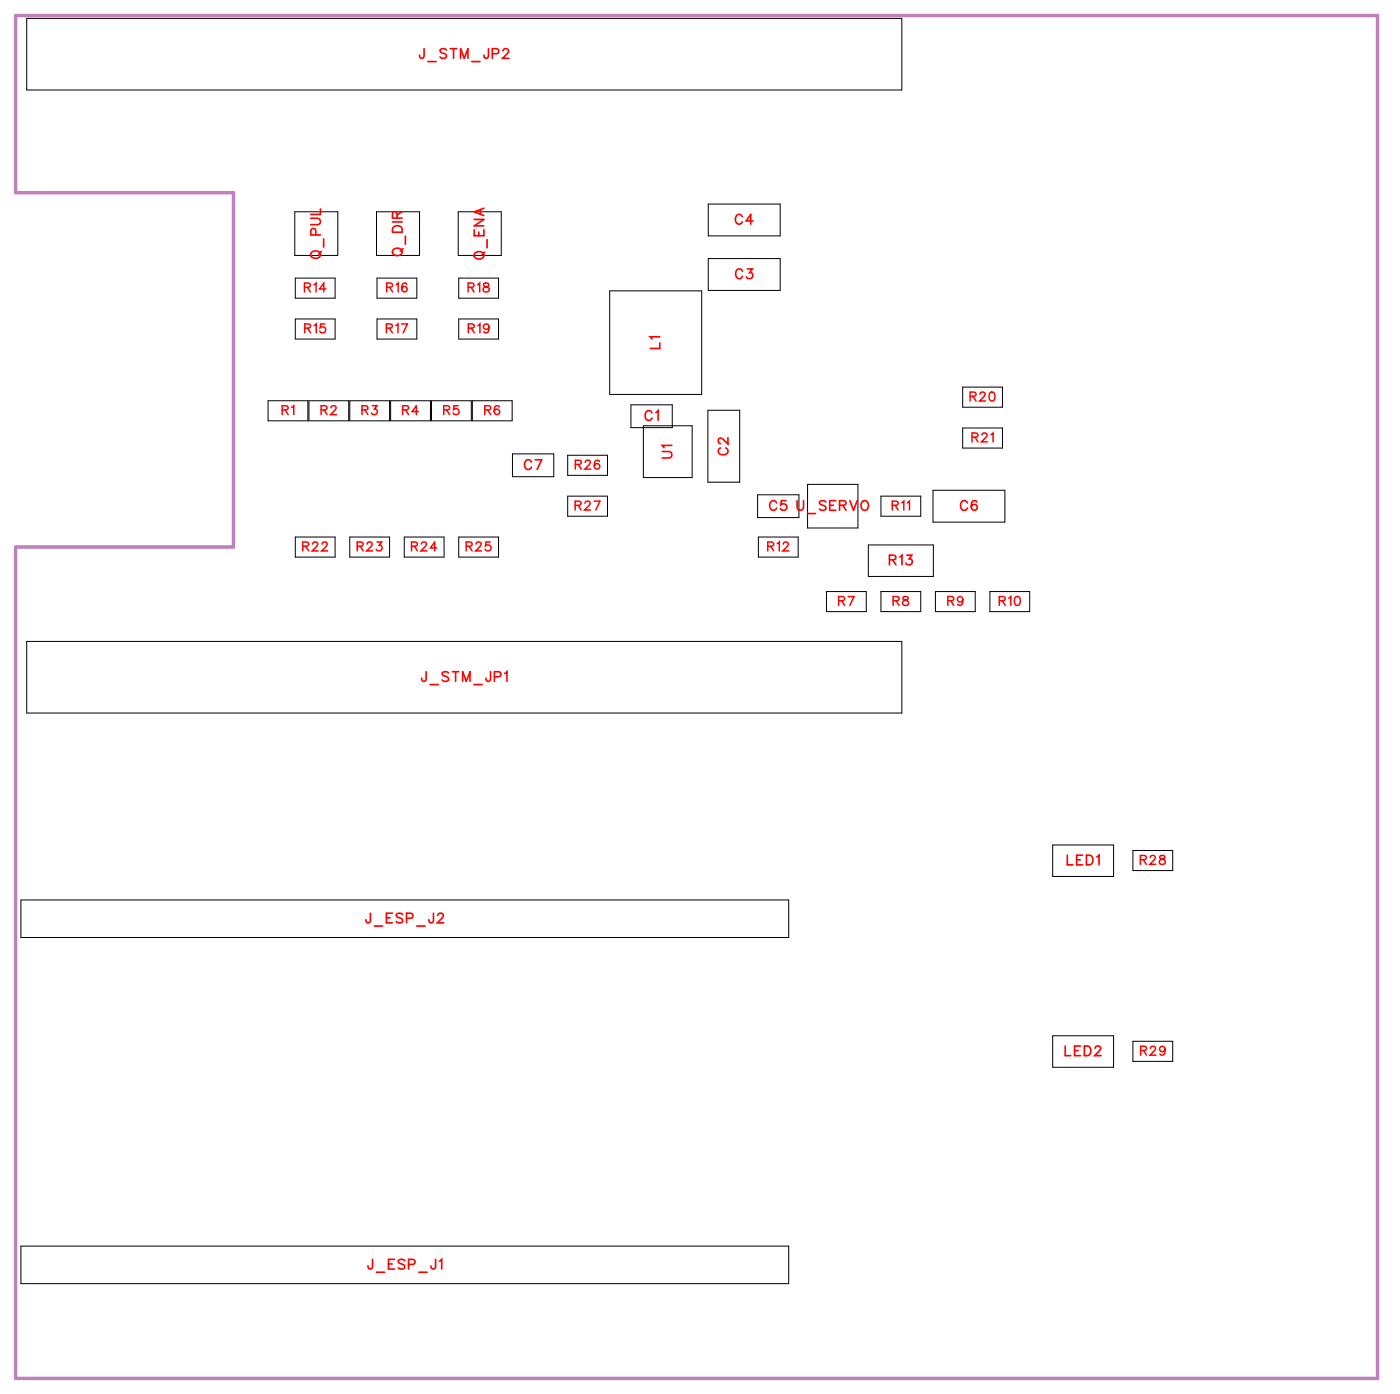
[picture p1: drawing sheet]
<svg xmlns="http://www.w3.org/2000/svg" width="103mm" height="102mm" viewBox="0 0 103 102" stroke-linecap="round" stroke-linejoin="round" font-family="sans-serif">
<path d="M1.1 1.1h100v100h-100v-61h16v-26h-16z" fill="none" stroke="#bf80bf" stroke-width=".25"/>
<g fill="none" stroke="#000" stroke-width=".07">
<path d="M2 1.3h64.2v5.3h-64.2zM21.6 15.5h3.2v3.2h-3.2zM27.6 15.5h3.2v3.2h-3.2zM33.6 15.5h3.2v3.2h-3.2zM52 15h5.3v2.3h-5.3zM52 19h5.3v2.3h-5.3zM19.7 29.4h2.9v1.5h-2.9zM21.7 39.4h2.9v1.5h-2.9zM21.7 20.4h2.9v1.5h-2.9zM21.7 23.4h2.9v1.5h-2.9zM22.7 29.4h2.9v1.5h-2.9zM25.7 39.4h2.9v1.5h-2.9z"/>
<path d="M25.7 29.4h2.9v1.5h-2.9zM27.7 20.4h2.9v1.5h-2.9zM27.7 23.4h2.9v1.5h-2.9zM28.7 29.4h2.9v1.5h-2.9zM29.7 39.4h2.9v1.5h-2.9zM31.7 29.4h2.9v1.5h-2.9zM33.7 39.4h2.9v1.5h-2.9zM33.7 20.4h2.9v1.5h-2.9zM33.7 23.4h2.9v1.5h-2.9zM34.7 29.4h2.9v1.5h-2.9zM37.6 33.3h3.1v1.7h-3.1zM41.7 36.4h2.9v1.5h-2.9z"/>
<path d="M41.7 33.4h2.9v1.5h-2.9zM44.8 21.3h6.7v7.6h-6.7zM46.3 29.7h3.1v1.7h-3.1zM47.2 31.2h3.6v3.8h-3.6zM52 30.1h2.3v5.3h-2.3zM55.6 36.3h3.1v1.7h-3.1zM55.7 39.4h2.9v1.5h-2.9zM59.3 35.5h3.7v3.2h-3.7zM63.8 40h4.7v2.3h-4.7zM64.7 36.4h2.9v1.5h-2.9zM68.5 36h5.3v2.3h-5.3zM70.7 28.4h2.9v1.5h-2.9z"/>
<path d="M70.7 31.4h2.9v1.5h-2.9zM2 47.1h64.2v5.2h-64.2zM60.7 43.4h2.9v1.5h-2.9zM64.7 43.4h2.9v1.5h-2.9zM68.7 43.4h2.9v1.5h-2.9zM72.7 43.4h2.9v1.5h-2.9zM1.5 66h56.4v2.8h-56.4zM77.3 62h4.5v2.3h-4.5zM77.3 76h4.5v2.3h-4.5zM83.2 62.4h2.9v1.5h-2.9zM83.2 76.4h2.9v1.5h-2.9zM1.5 91.4h56.4v2.8h-56.4z"/>
</g>
<g fill="none" stroke="#f00" stroke-width=".12">
<path d="M22.8 16h.5l.2 .2-.1 .3h-.6M22.9 18.5a.35 .35 0 0 1 .4-.1 .35 .35 0 0 1 .2 .4 .33 .33 0 0 1-.5 .1 .33 .33 0 0 1-.1-.4zM23.2 17.2v-.4h-.3l-.1 .4h.7M23.5 15.3v.4h-.7M23.6 18.4l-.2 .2M23.8 17.5v.6M28.8 16.3h.7M28.9 16.7a.39 .39 0 0 1 .6 .1v.2h-.7zM28.9 18.3a.35 .35 0 0 1 .4-.1 .35 .35 0 0 1 .2 .4 .33 .33 0 0 1-.5 .1 .33 .33 0 0 1-.1-.4zM29.2 16l-.1-.4h-.2l-.1 .4h.7M29.5 15.5l-.3 .3M29.6 18.2l-.2 .2"/>
<path d="M29.8 17.3v.6M31.1 3.6v.6h-.2l-.1-.2M31.4 4.5h.6M32.8 3.7l-.2-.1-.3 .1 .1 .1 .4 .3v.1l-.2 .1-.3-.1M33.1 3.6h.4M33.3 3.6v.7M33.8 4.3v-.7l.3 .7 .3-.7v.7M34.6 4.5h.6M34.8 16.9v.4h.7v-.4M34.8 16.1h.7l-.7 .5h.7M34.9 18.5a.35 .35 0 0 1 .4 0 .35 .35 0 0 1 .2 .4 .33 .33 0 0 1-.5 .1 .33 .33 0 0 1-.1-.5zM35.2 17v.3"/>
<path d="M35.3 15.4v.3M35.5 15.3l-.7 .2 .7 .3M35.6 18.5l-.2 .2M35.8 17.6v.6M35.9 3.6l-.1 .6h-.2l-.1-.2M36.1 3.9h.5v-.3h-.5v.7M36.9 3.7l.2-.1h.1l.1 .1-.1 .2-.3 .4h.5M54.5 15.9a.26 .26 0 0 0-.3-.2 .26 .26 0 0 0-.2 .3v.2a.26 .26 0 0 0 .2 .2 .26 .26 0 0 0 .3-.1M54.5 19.9a.26 .26 0 0 0-.3-.2 .26 .26 0 0 0-.2 .3v.2a.26 .26 0 0 0 .2 .2 .26 .26 0 0 0 .3-.1M54.9 19.7h.3l-.2 .3a.24 .24 0 0 1 .2 .4 .24 .24 0 0 1-.4-.1M55.3 16.2h-.5l.3-.5v.7M39 33.9a.26 .26 0 0 0-.3-.2 .26 .26 0 0 0-.2 .3v.2a.26 .26 0 0 0 .2 .2 .26 .26 0 0 0 .3-.1"/>
<path d="M39.3 33.7h.5l-.4 .7M47.9 30.3a.26 .26 0 0 0-.3-.2 .26 .26 0 0 0-.2 .3v.2a.26 .26 0 0 0 .2 .2 .26 .26 0 0 0 .3-.1M48.2 30.3l.1-.2v.7M48.4 24.7h-.7l.2 .2M48.4 25.2v.4h-.7M48.6 33.1h.5l.2 .2-.1 .3h-.6M49.3 32.7h-.7l.2 .1M52.9 32.9a.26 .26 0 0 0-.2 .3 .26 .26 0 0 0 .3 .2h.2a.26 .26 0 0 0 .2-.2 .26 .26 0 0 0-.1-.3M53.4 32.1v.5l-.3-.4-.2-.1-.2 .2v.1l.2 .2M57 36.9a.26 .26 0 0 0-.3-.2 .26 .26 0 0 0-.2 .3v.2a.26 .26 0 0 0 .2 .2 .26 .26 0 0 0 .3-.1M57.7 36.7h-.3l-.1 .3a.25 .25 0 0 1 .4 0 .25 .25 0 0 1 0 .4 .25 .25 0 0 1-.4-.1M58.5 36.7v.5l.2 .2 .3-.1v-.6"/>
<path d="M59.3 37.7h.6M60.6 36.8l-.1-.1-.3 .1v.2l.4 .2v.1l-.1 .1-.3-.1M60.9 37.1h.3M61.4 36.7h-.5v.7h.5M61.6 37.1l.4-.1 .1-.2-.5-.1v.7M61.9 37.1l.2 .3M62.4 36.7l.3 .7 .2-.7M63.3 36.8h.1a.33 .33 0 0 1 .4 .3 .33 .33 0 0 1-.4 .3l-.2-.2zM71 36.9a.26 .26 0 0 0-.3-.2 .26 .26 0 0 0-.2 .3v.2a.26 .26 0 0 0 .2 .2 .26 .26 0 0 0 .3-.1M71.7 36.8a.35 .35 0 0 0-.4 .2 .35 .35 0 0 0 .2 .4 .22 .22 0 0 0 .3-.2 .22 .22 0 0 0-.2-.2 .22 .22 0 0 0-.3 .2M31.3 49.3v.6l-.3 .1v-.2M31.6 50.2h.6"/>
<path d="M32.9 49.4l-.1-.1-.3 .1v.2l.4 .2v.1l-.1 .1-.3-.1M33.2 49.3h.5M33.5 49.3v.7M34 50v-.7l.2 .7 .3-.7v.7M34.8 50.2h.6M36 49.3v.6l-.2 .1-.1-.2M36.3 49.7l.4-.1v-.2l-.4-.1v.7M37.1 49.4l.1-.1v.7M65.3 41.1l.4-.1 .1-.1-.2-.2h-.3v.7M65.5 41.1l.3 .3M66.1 40.9l.1-.2v.7M66.6 40.7h.3l-.2 .3a.24 .24 0 0 1 .2 .4 .24 .24 0 0 1-.4-.1"/>
<path d="M27.2 67v.6l-.3 .1v-.2M27.5 68h.6M28.4 67.3h.2M28.8 67h-.4v.7h.4M29.6 67.1l-.2-.1-.3 .1 .1 .2 .4 .2v.1l-.2 .1-.3-.1M29.8 67.4l.5-.1v-.2l-.5-.1v.7M30.6 68h.6M31.8 67v.6l-.2 .1-.1-.2M32.1 67.2l.2-.2h.1l.1 .1-.1 .3-.3 .3h.5M78.2 76.7v.8h.4M78.4 62.7v.8h.4M78.9 77.1h.3"/>
<path d="M79 63.1h.3M79.3 76.7h-.4v.8h.4M79.5 62.7h-.5v.8h.5M79.6 76.7h.3a.38 .38 0 0 1 .2 .4 .38 .38 0 0 1-.2 .4h-.3zM79.8 62.7h.2a.38 .38 0 0 1 .3 .4 .38 .38 0 0 1-.3 .4h-.2zM80.4 76.9l.1-.2h.2l.1 .2-.1 .2-.3 .4h.4M80.5 62.9l.2-.2v.8M27.4 92.4l-.1 .6-.2 .1-.1-.2M27.6 93.4h.6M28.5 92.7h.3M29 92.4h-.5v.7h.5M29.7 92.5l-.2-.1-.3 .1 .1 .2 .4 .2v.1l-.2 .1-.3-.1"/>
<path d="M30 92.8l.4-.1v-.2l-.4-.1v.7M30.8 93.4h.6M32 92.4l-.1 .6-.2 .1-.1-.2M32.3 92.5l.1-.1v.7"/>
</g>
<g fill="none" stroke="#f00" stroke-width=".11">
<path d="M20.7 30.1l.4-.1v-.2h-.4v.6M20.9 30.1l.3 .3M21.4 29.9l.2-.1v.6M22.4 21.1l.3-.1 .1-.2h-.4v.6M22.4 24.1l.3-.1 .1-.2h-.4v.6M22.6 21.1l.2 .3M22.6 24.1l.2 .3M23 39.9l.1-.1 .2 .1-.4 .5h.5M23 20.9l.2-.1v.6M23.1 23.9l.1-.1v.6M23.6 30.1l.4-.1v-.2h-.4v.6M23.6 39.9l.2-.1 .2 .1-.4 .5h.5"/>
<path d="M23.8 30.1l.2 .3M23.9 23.8h-.4v.2a.23 .23 0 0 1 .4 0 .23 .23 0 0 1-.1 .4 .23 .23 0 0 1-.3-.1M23.9 21.2h-.4l.3-.4v.6M24.3 29.9l.1-.1 .3 .1-.4 .5h.4M26.6 30.1l.4-.1v-.2h-.4v.6M26.8 30.1l.2 .3M27 39.9l.1-.1 .2 .1-.4 .5h.5M27.3 29.8h.4l-.2 .2a.22 .22 0 0 1 .2 .4 .22 .22 0 0 1-.4-.1M27.7 39.8h.3l-.2 .2a.22 .22 0 0 1 .2 .4 .22 .22 0 0 1-.4-.1M28.4 24.1l.3-.1 .1-.2h-.4v.6M28.4 21.1l.4-.1v-.2h-.4v.6M28.6 24.1l.2 .3"/>
<path d="M28.6 21.1l.2 .3M29.1 23.9l.1-.1v.6M29.1 20.9l.1-.1v.6M29.5 23.8h.4l-.3 .6M29.6 30.1l.3-.1 .1-.2h-.4v.6M29.8 30.1l.2 .3M29.9 20.9l-.1-.1a.32 .32 0 0 0-.3 .2 .32 .32 0 0 0 .2 .4 .2 .2 0 0 0 .2-.2 .2 .2 0 0 0-.2-.2 .2 .2 0 0 0-.2 .2M30.7 30.2h-.4l.3-.4v.6M30.9 39.9l.2-.1 .2 .1-.4 .5h.4M32.6 30.1l.4-.1v-.2h-.4v.6M32.8 30.1l.2 .3M33.6 29.8h-.3v.2a.23 .23 0 0 1 .4 0 .23 .23 0 0 1-.1 .4 .23 .23 0 0 1-.3-.1"/>
<path d="M34.4 21.1l.3-.1 .1-.2h-.4v.6M34.4 24.1l.4-.1v-.2h-.4v.6M34.6 21.1l.2 .3M34.6 24.1l.2 .3M35 39.9l.1-.1 .2 .1-.4 .5h.5M35.1 20.9l.1-.1v.6M35.1 23.9l.1-.1v.6M35.5 20.8v.2l.4 .2a.22 .22 0 0 1-.2 .2 .22 .22 0 0 1-.2-.2l.4-.3v-.1zM35.6 30.1l.4-.1v-.2h-.4v.6M35.8 30.1l.2 .3M35.9 24a.2 .2 0 0 1-.3 .2 .21 .21 0 0 1-.1-.4 .21 .21 0 0 1 .4 .1v.1a.31 .31 0 0 1-.3 .4l-.1-.1M36 39.8h-.3l-.1 .2a.23 .23 0 0 1 .4 0 .23 .23 0 0 1 0 .4 .23 .23 0 0 1-.4-.1"/>
<path d="M36.7 29.9l-.1-.1a.32 .32 0 0 0-.4 .2 .32 .32 0 0 0 .3 .4 .2 .2 0 0 0 .2-.2 .2 .2 0 0 0-.2-.2 .2 .2 0 0 0-.2 .2M42.2 37.1l.4-.1v-.2h-.4v.6M42.2 34.1l.4-.1 .1-.2h-.5v.6M42.4 37.1l.3 .3M42.5 34.1l.2 .3M43 36.9l.1-.1 .2 .1-.4 .5h.5M43 33.9l.1-.1 .2 .1-.4 .5h.5M43.6 36.8h.5l-.4 .6M44 33.9v-.1a.32 .32 0 0 0-.4 .2 .32 .32 0 0 0 .2 .4 .2 .2 0 0 0 .2-.2 .2 .2 0 0 0-.1-.2 .2 .2 0 0 0-.3 .2M57.1 39.9l.1-.1v.6M57.5 39.9l.1-.1 .3 .1-.4 .5h.4M65.5 37.1l.4-.1v-.2h-.4v.6"/>
<path d="M65.7 37.1l.2 .3M66.2 36.9l.2-.1v.6M66.6 36.9l.2-.1v.6M71.2 29.1l.4-.1v-.2h-.4v.6M71.4 32.1l.3-.1 .1-.2h-.4v.6M71.4 29.1l.3 .3M71.6 32.1l.2 .3M72 28.9l.1-.1 .2 .1-.4 .5h.5M72.1 31.9l.1-.1 .3 .1-.4 .5h.4M72.7 28.8a.32 .32 0 0 1 .4 .2 .32 .32 0 0 1-.2 .4l-.3-.1v-.3zM72.8 31.9l.1-.1v.6M22.2 40.1l.4-.1v-.2h-.4v.6"/>
<path d="M22.4 40.1l.3 .3M26.2 40.1l.4-.1v-.2h-.4v.6M26.4 40.1l.3 .3M30.2 40.1l.4-.1v-.2h-.4v.6M30.4 40.1l.2 .3M32.1 40.2h-.5l.3-.4v.6M34.2 40.1l.4-.1v-.2h-.4v.6M34.4 40.1l.3 .3M56.4 40.1l.3-.1 .1-.2h-.4v.6M56.6 40.1l.2 .3M61.6 44.1l.4-.1v-.2h-.4v.6M61.8 44.1l.2 .3"/>
<path d="M62.3 43.8h.4l-.3 .6M65.6 44.1l.4-.1v-.2h-.4v.6M65.8 44.1l.2 .3M66.3 43.8v.2l.4 .2a.22 .22 0 0 1-.2 .2 .22 .22 0 0 1-.2-.2l.4-.3-.1-.1zM69.6 44.1l.4-.1v-.2h-.4v.6M69.8 44.1l.2 .3M70.7 44a.2 .2 0 0 1-.3 .2 .21 .21 0 0 1-.1-.4 .21 .21 0 0 1 .4 .1v.1a.31 .31 0 0 1-.3 .4l-.1-.1M73.4 44.1l.3-.1 .1-.2h-.4v.6M73.6 44.1l.2 .3M74.1 43.9l.1-.1v.6M74.6 43.8a.32 .32 0 0 1 .4 .2 .32 .32 0 0 1-.3 .4l-.2-.1v-.3zM83.7 63.1l.4-.1v-.2h-.4v.6"/>
<path d="M83.7 77.1l.4-.1 .1-.2h-.5v.6M83.9 63.1l.3 .3M84 77.1l.2 .3M84.5 62.9l.1-.1 .2 .1-.4 .5h.5M84.5 76.9l.1-.1 .2 .1-.4 .5h.5M85.2 62.8v.2l.3 .1 .1 .1a.22 .22 0 0 1-.3 .2 .22 .22 0 0 1-.2-.2l.4-.3v-.1zM85.5 77a.2 .2 0 0 1-.2 .2 .21 .21 0 0 1-.1-.4 .2 .2 0 0 1 .3 .1v.1a.31 .31 0 0 1-.2 .4l-.1-.1"/>
</g>
<g font-size="1.2" fill="#fff">
<text x="30.7" y="4.6">J_STM_JP2</text>
<text x="53.9" y="16.7">C4</text>
<text x="23.8" y="19" transform="rotate(-90 23.8 19)">Q_PUL</text>
<text x="29.8" y="18.8" transform="rotate(-90 29.8 18.8)">Q_DIR</text>
<text x="35.8" y="19.1" transform="rotate(-90 35.8 19.1)">Q_ENA</text>
<text x="54" y="20.7">C3</text>
<text x="48.7" y="25.6" transform="rotate(-90 48.7 25.6)">L1</text>
<text x="38.5" y="34.7">C7</text>
<text x="47.3" y="31.1">C1</text>
<text x="49.6" y="33.7" transform="rotate(-90 49.6 33.7)">U1</text>
<text x="53.7" y="33.4" transform="rotate(-90 53.7 33.4)">C2</text>
<text x="56.5" y="37.7">C5 U_SERVO</text>
<text x="65.2" y="41.7">R13</text>
<text x="70.5" y="37.7">C6</text>
<text x="30.9" y="50.3">J_STM_JP1</text>
<text x="78.3" y="63.8">LED1</text>
<text x="26.8" y="68">J_ESP_J2</text>
<text x="78.2" y="77.8">LED2</text>
<text x="27" y="93.4">J_ESP_J1</text>
</g>
<g font-size="1.1" fill="#fff">
<text x="22.3" y="21.7">R14</text>
<text x="28.3" y="21.7">R16</text>
<text x="34.3" y="21.7">R18</text>
<text x="22.3" y="24.7">R15</text>
<text x="28.3" y="24.7">R17</text>
<text x="34.3" y="24.7">R19</text>
<text x="71.2" y="29.7">R20</text>
<text x="20.7" y="30.7">R1</text>
<text x="23.5" y="30.7">R2</text>
<text x="26.5" y="30.7">R3</text>
<text x="29.5" y="30.7">R4</text>
<text x="32.5" y="30.7">R5</text>
<text x="35.5" y="30.7">R6</text>
<text x="42.2" y="34.7">R26</text>
<text x="71.3" y="32.7">R21</text>
<text x="22.2" y="40.7">R22</text>
<text x="26.2" y="40.7">R23</text>
<text x="30.2" y="40.7">R24</text>
<text x="34.2" y="40.7">R25</text>
<text x="42.2" y="37.7">R27</text>
<text x="56.3" y="40.7">R12</text>
<text x="65.5" y="37.7">R11</text>
<text x="61.5" y="44.7">R7</text>
<text x="65.5" y="44.7">R8</text>
<text x="69.5" y="44.7">R9</text>
<text x="73.3" y="44.7">R10</text>
<text x="83.7" y="63.7">R28</text>
<text x="83.7" y="77.7">R29</text>
</g>
</svg>
